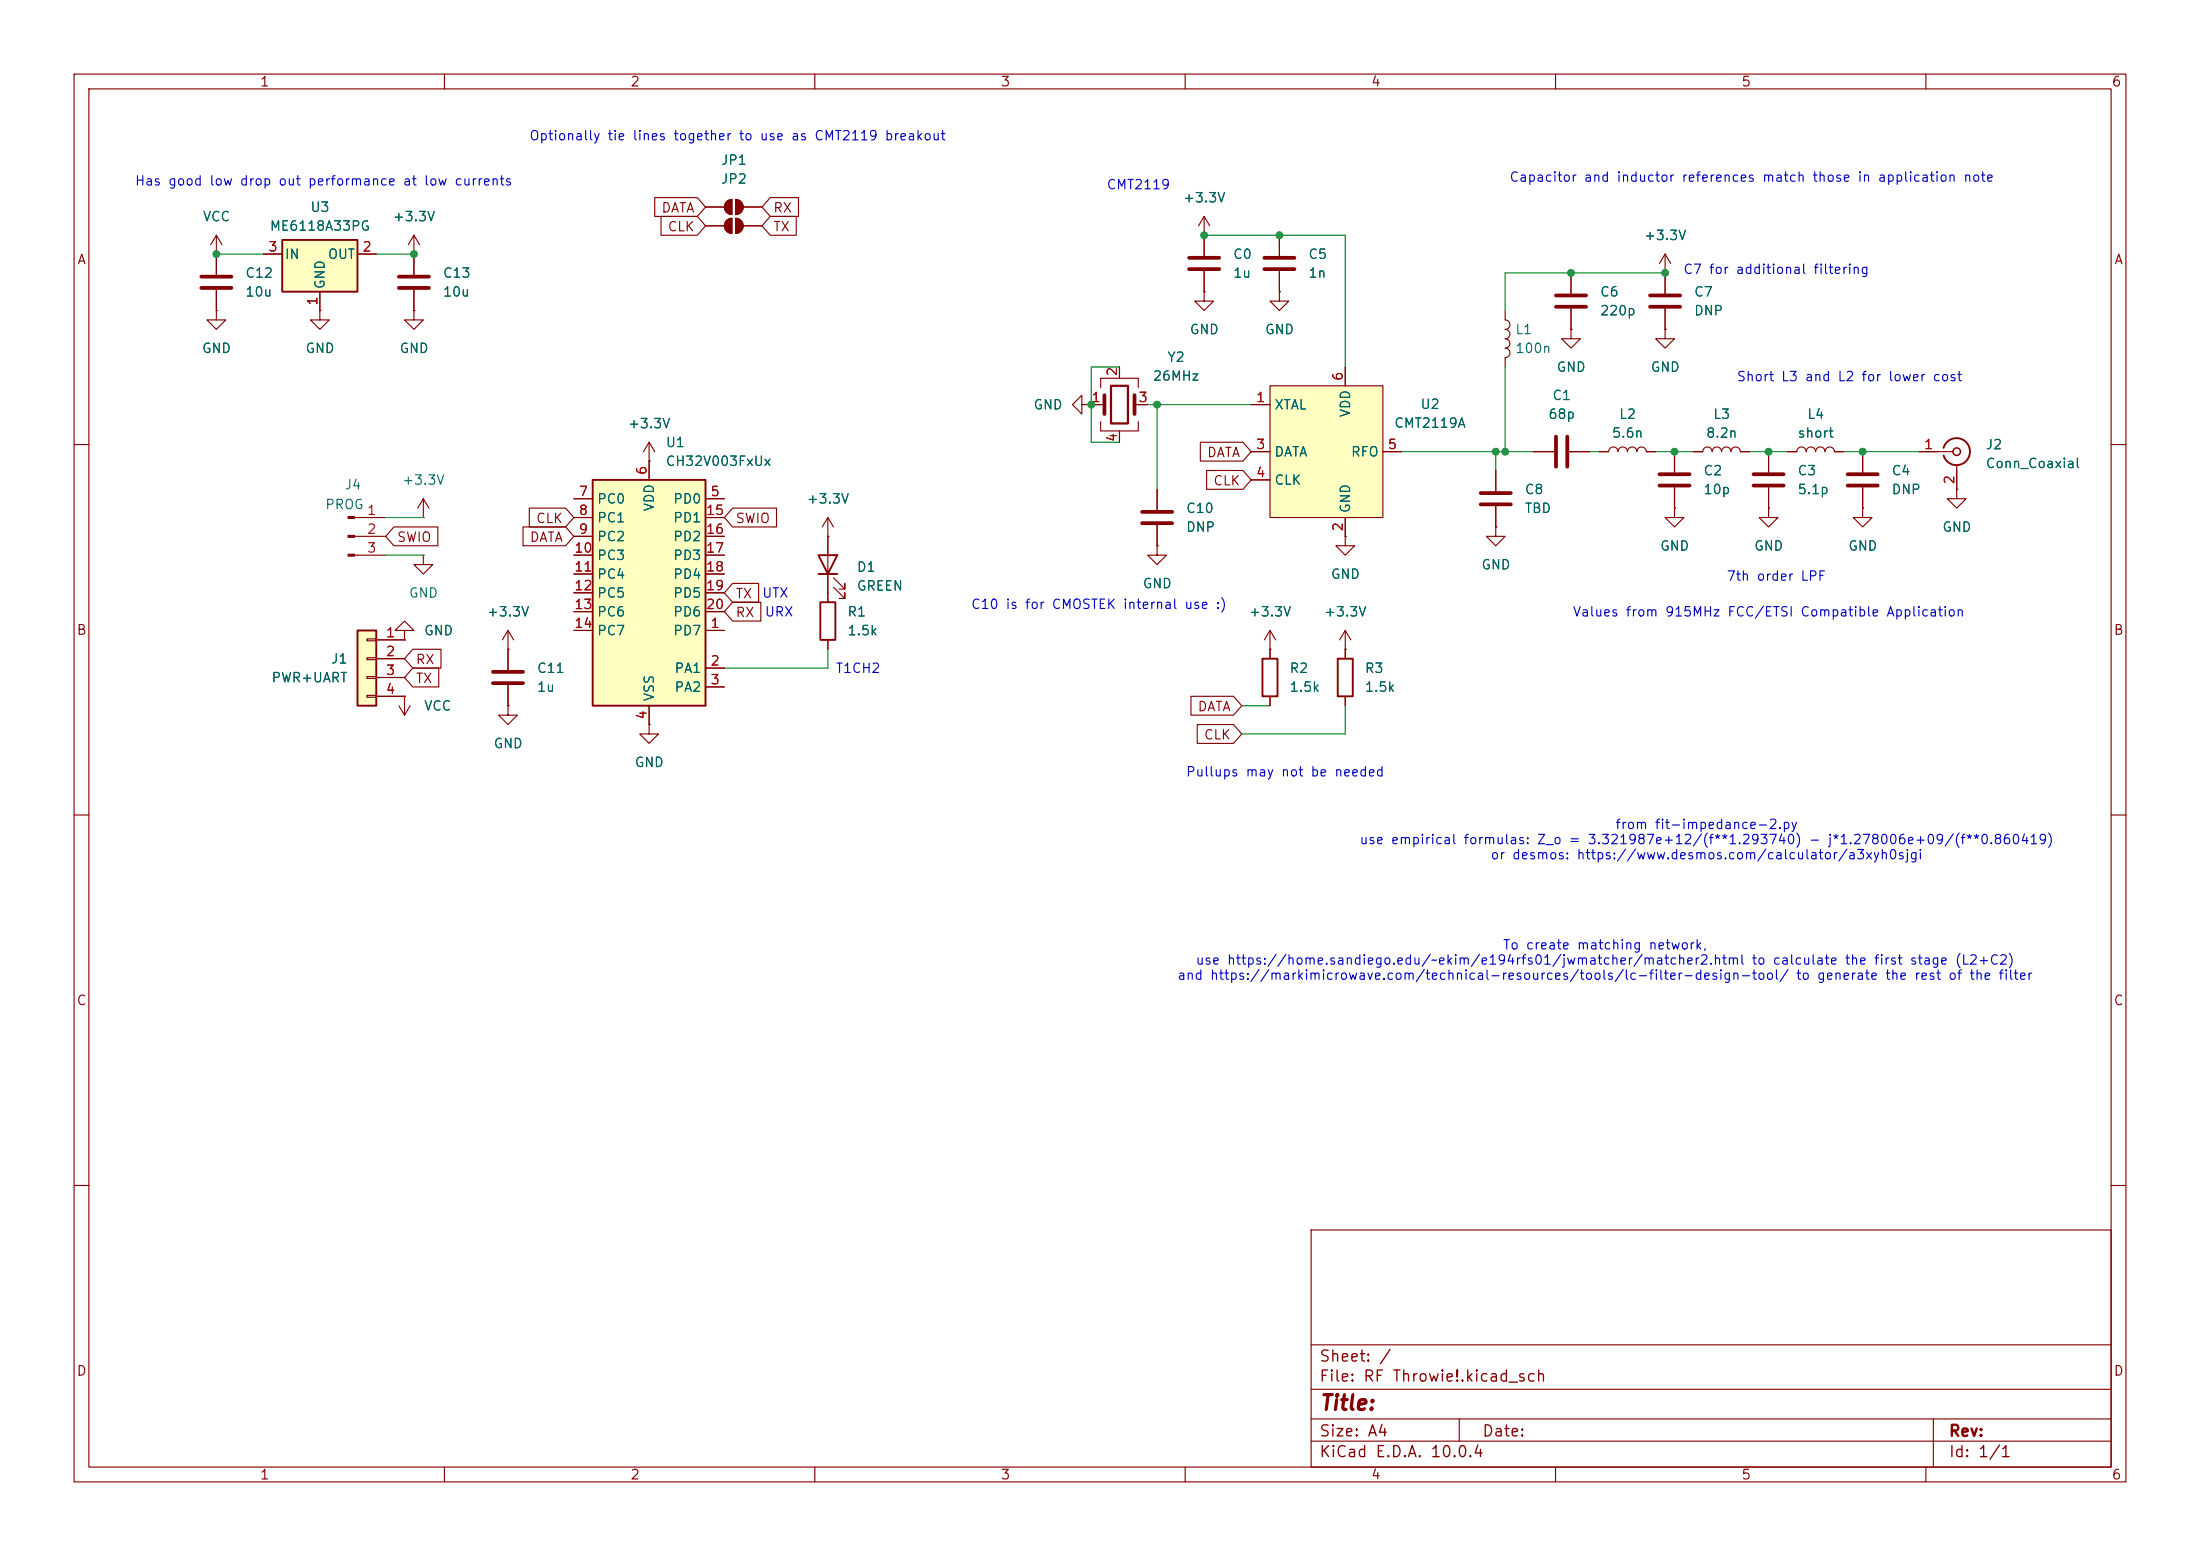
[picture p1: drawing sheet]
<svg xmlns="http://www.w3.org/2000/svg" width="297mm" height="210mm" viewBox="0 0 297 210" stroke-linecap="round" stroke-linejoin="round" font-family="sans-serif">
<g fill="none" stroke="#840000" stroke-width=".15">
<path d="M10 10h277v190h-277zM12 12h273v186h-273zM60 10v2M110 10v2M160 10v2M210 10v2M260 10v2M212.1 36.8v2.8M224.8 36.8h.1M224.8 34.3l-.8 1.3M224.8 34.3l.8 1.3M224.8 34.3v5.3"/>
<path d="M203.2 41.9v1.3a.64 .64 0 0 1 .6 .6 .64 .64 0 0 1-.6 .7 .64 .64 0 0 1 .6 .6 .64 .64 0 0 1-.6 .6 .64 .64 0 0 1 .6 .7 .64 .64 0 0 1-.6 .6M203.2 47a.64 .64 0 0 1 .6 .6 .64 .64 0 0 1-.6 .7v1.2M212.1 41.7v2.8M224.8 44.5v1.2h1.3l-1.3 1.3-1.3-1.3h1.3M224.8 44.5h.1M224.8 41.7v2.8M10 60h2M111.8 72.4h.1M111.8 69.9v11.4M111.8 69.9l-.8 1.2M111.8 69.9l.7 1.2M112.5 79.2l1.5 1.6v-.8v.8h-.7"/>
<path d="M112.5 78l1.5 1.5v-.8v.8h-.7M156.2 73.7v1.2h1.3l-1.3 1.3-1.3-1.3h1.3M156.2 73.7h.1M156.2 66v2.8M156.2 70.9v2.8M201.9 63.5v2.8M201.9 68.3v2.8M207 61h2.8M211.8 61h2.8M215.9 61h1.3a.64 .64 0 0 1 .6-.7 .64 .64 0 0 1 .6 .7 .64 .64 0 0 1 .7-.7 .64 .64 0 0 1 .6 .7 .64 .64 0 0 1 .6-.7 .64 .64 0 0 1 .7 .7 .64 .64 0 0 1 .6-.7 .64 .64 0 0 1 .6 .7h1.3M226.1 68.6v1.3h1.2l-1.2 1.2-1.3-1.2h1.3M226.1 68.6h.1"/>
<path d="M226.1 61v2.8M226.1 65.8v2.8M228.6 61h1.3a.64 .64 0 0 1 .6-.7 .64 .64 0 0 1 .6 .7 .64 .64 0 0 1 .7-.7 .64 .64 0 0 1 .6 .7 .64 .64 0 0 1 .6-.7 .64 .64 0 0 1 .7 .7 .64 .64 0 0 1 .6-.7 .64 .64 0 0 1 .6 .7h1.3M238.8 68.6v1.3h1.2l-1.2 1.2-1.3-1.2h1.3M238.8 68.6h.1M241.3 61h1.3a.64 .64 0 0 1 .6-.7 .64 .64 0 0 1 .6 .7 .64 .64 0 0 1 .7-.7 .64 .64 0 0 1 .6 .7 .64 .64 0 0 1 .6-.7 .64 .64 0 0 1 .7 .7 .64 .64 0 0 1 .6-.7 .64 .64 0 0 1 .6 .7h1.3M251.5 68.6v1.3h1.2l-1.2 1.2-1.3-1.2h1.3M251.5 68.6h.1M264.2 66v1.3h1.2l-1.2 1.3-1.3-1.3h1.3M264.2 66h.1M285 60h2M111.8 86.4v1.2"/>
<path d="M171.4 87.6h.1M171.4 85.1l-.7 1.3M171.4 85.1l.8 1.3M171.4 85.1v2.5M10 110h2M285 110h2M10 160h2M177 166h108v32h-108zM285 160h2M60 198v2M110 198v2M160 198v2"/>
<path d="M177 194.5h108M177 191.5h108M177 187.5h108M177 181.5h108M197 191.5v3M210 198v2M260 198v2M261 191.5v6.5"/>
</g>
<path d="M210.1 39.9h4M222.8 39.9h4M210.1 41.4h4M210.1 58.9v4.1M211.6 58.9v4.1M222.8 41.4h4M154.2 69.1h4M154.2 70.6h4M199.9 66.5h4.1M199.9 68.1h4.1M224 64h4.1M224 65.5h4.1" fill="none" stroke="#840000" stroke-width=".51"/>
<path d="M110.5 74.9h2.5l-1.2 2.6zM110.5 77.5h2.5M110.7 81.3h2.1v5.1h-2.1z" fill="none" stroke="#840000" stroke-width=".25"/>
<path d="M171.4 52.1h15.3v17.8h-15.3z" fill="#ffffc2"/>
<g fill="none" stroke="#840000" stroke-width=".15">
<path d="M162.6 39.4v1.2h1.2l-1.2 1.3-1.3-1.3h1.3M162.6 39.4h.1M162.6 31.8h.1M162.6 29.2l-.8 1.3M162.6 29.2l.7 1.3M162.6 29.2v5.3M162.6 36.6v2.8M172.7 39.4v1.2h1.3l-1.3 1.3-1.3-1.3h1.3M172.7 39.4h.1M172.7 31.8v2.7M172.7 36.6v2.8M146 54.6v-1.3l-1.2 1.3 1.2 1.3v-1.3h1.3"/>
<path d="M147.3 54.6h.1M147.3 54.6h1.8M148.6 52.3v-1.2h5.1v1.2M148.6 56.9v1.3h5.1v-1.3M151.1 49.5v1.6M151.1 58.2v1.5M153.2 54.6h1.7M168.9 54.6h2.5M171.4 52.1h15.3v17.8h-15.3zM181.6 49.5v2.6M212.1 44.5v1.2h1.3l-1.3 1.3-1.3-1.3h1.3M212.1 44.5h.1"/>
<path d="M57.1 74.9v1.3h1.3l-1.3 1.3-1.2-1.3h1.2M57.1 74.9h.1M168.9 61h2.5M168.9 64.8h2.5M181.6 72.4v1.3h1.3l-1.3 1.2-1.3-1.2h1.3M181.6 72.4h.1M181.6 69.9v2.5M186.7 61h2.5M201.9 71.1v1.3h1.3l-1.3 1.3-1.2-1.3h1.2M201.9 71.1h.1M259.1 61h4.6M264.2 62.7v3.3"/>
<path d="M54.6 85.1h1.3l-1.3-1.3-1.3 1.3h1.3v1.3M54.6 86.4h.1M171.4 87.6v1.3M171.4 94v1.3M181.6 87.6h.1M181.6 85.1v3.8M181.6 94v1.3M181.6 85.1l-.8 1.3M181.6 85.1l.8 1.3"/>
</g>
<path d="M262.4 60.5a1.81 1.81 0 0 1 2.8-1 1.81 1.81 0 0 1 0 2.9 1.81 1.81 0 0 1-2.8-.9M170.4 88.9h2.1v5.1h-2.1zM180.6 88.9h2v5.1h-2z" fill="none" stroke="#840000" stroke-width=".25"/>
<path d="M160.5 34.8h4.1M160.5 36.3h4.1M170.7 34.8h4.1M170.7 36.3h4.1M149.1 53.3v2.6M153.2 53.3v2.6" fill="none" stroke="#840000" stroke-width=".51"/>
<circle cx="264.2" cy="61" r=".51" fill="none" stroke="#840000" stroke-width=".2"/>
<path d="M150 52.1h2.3v5.1h-2.3z" fill="none" stroke="#840000" stroke-width=".3"/>
<path d="M48.3 85.1h2.5v10.2h-2.5z" fill="#ffffc2"/>
<path d="M48.3 85.1h2.5v10.2h-2.5z" fill="none" stroke="#840000" stroke-width=".25"/>
<path d="M87.6 59.7l-.7 1.3M87.6 59.7l.8 1.3M87.6 59.7v2.5M87.6 62.2h.1M49.5 86.2h1.3v.3h-1.3zM49.5 88.8h1.3v.2h-1.3zM49.5 91.3h1.3v.3h-1.3zM49.5 93.9h1.3v.2h-1.3zM50.8 86.4h3.8M50.8 88.9h3.8M50.8 91.4h3.8M50.8 94h3.8" fill="none" stroke="#840000" stroke-width=".15"/>
<path d="M80 64.8h15.2v30.5h-15.2z" fill="#ffffc2"/>
<path d="M80 64.8h15.2v30.5h-15.2z" fill="none" stroke="#840000" stroke-width=".25"/>
<g fill="none" stroke="#840000" stroke-width=".15">
<path d="M95.2 30.5h2.6M95.2 27.9h2.6M98.1 29.8l.4-.3h.3v2a1.02 1.02 0 0 1-.9-.6 1.02 1.02 0 0 1 .2-1.1zM98.1 27.2l.4-.2 .3-.1v2.1a1.02 1.02 0 0 1-.9-.7 1.02 1.02 0 0 1 .2-1.1zM99.3 29.5a1.02 1.02 0 0 1 1 1 1.02 1.02 0 0 1-1 1zM99.3 26.9a1.02 1.02 0 0 1 1 1 1.02 1.02 0 0 1-1 1.1zM100.3 30.5h2.6M100.3 27.9h2.6M47.9 69.9h4.2M47.9 72.4h4.2M47.9 74.9h4.2M57.1 69.9h.1"/>
<path d="M57.1 67.3l-.7 1.3M57.1 67.3l.8 1.3M57.1 67.3v2.6M77.5 67.3h2.5M77.5 69.9h2.5M77.5 72.4h2.5M77.5 74.9h2.5M77.5 77.5h2.5M87.6 62.2v2.6M95.2 67.3h2.6M95.2 69.9h2.6M95.2 72.4h2.6"/>
<path d="M95.2 74.9h2.6M95.2 77.5h2.6M251.5 61v2.8M251.5 65.8v2.8M68.6 87.6h.1M68.6 95.3v1.2h1.2l-1.2 1.3-1.3-1.3h1.3M68.6 95.3h.1M68.6 85.1v5.3M68.6 92.5v2.8M68.6 85.1l-.8 1.3M68.6 85.1l.7 1.3M77.5 85.1h2.5"/>
<path d="M77.5 80h2.5M77.5 82.6h2.5M87.6 97.8v1.3h1.3l-1.3 1.2-1.2-1.2h1.2M87.6 97.8h.1M87.6 95.3v2.5M95.2 85.1h2.6M95.2 90.2h2.6M95.2 92.7h2.6M95.2 80h2.6M95.2 82.6h2.6"/>
</g>
<path d="M249.4 64h4.1M249.4 65.5h4.1M66.5 90.7h4.1M66.5 92.2h4.1" fill="none" stroke="#840000" stroke-width=".51"/>
<g fill="#840000" stroke="#840000" stroke-width=".15">
<path d="M47 69.7h.9v.3h-.9z"/>
<path d="M47 72.3h.9v.2h-.9z"/>
<path d="M47 74.8h.9v.3h-.9z"/>
<path d="M98.1 29.8l.4-.3h.3v2a1.02 1.02 0 0 1-.9-.6 1.02 1.02 0 0 1 .2-1.1z"/>
<path d="M99.3 29.5a1.02 1.02 0 0 1 1 1 1.02 1.02 0 0 1-1 1z"/>
<path d="M98.1 27.2l.4-.2 .3-.1v2.1a1.02 1.02 0 0 1-.9-.7 1.02 1.02 0 0 1 .2-1.1z"/>
<path d="M99.3 26.9a1.02 1.02 0 0 1 1 1 1.02 1.02 0 0 1-1 1.1z"/>
</g>
<path d="M38.1 32.4h10.2v7h-10.2z" fill="#ffffc2"/>
<path d="M38.1 32.4h10.2v7h-10.2z" fill="none" stroke="#840000" stroke-width=".25"/>
<g fill="none" stroke="#840000" stroke-width=".15">
<path d="M29.2 34.3h.1M29.2 31.8l-.8 1.2M29.2 31.8l.8 1.2M29.2 31.8v5.3M29.2 39.1v2.8M35.6 34.3h2.5M43.2 39.4v2.5M48.3 34.3h2.5M55.9 34.3h.1M55.9 31.8l-.8 1.2M55.9 31.8l.7 1.2M55.9 31.8v5.3"/>
<path d="M55.9 39.1v2.8M88.4 26.7h5.7l1.1 1.2-1.1 1.3h-5.7zM89.2 29.2h4.9l1.1 1.3-1.1 1.3h-4.9zM95.2 27.9h2.6M95.2 30.5h2.6M100.3 27.9h2.6M100.3 30.5h2.6M104 26.7h3.8v2.5h-3.8l-1.1-1.3zM104 29.2h3.5v2.6h-3.5l-1.1-1.3zM162.6 31.8h.1M162.6 39.4h.1M162.6 31.8v2.7"/>
<path d="M162.6 36.6v2.8M172.7 39.4h.1M172.7 31.8v2.7M172.7 36.6v2.8M212.1 36.8v2.8M224.8 36.8h.1M224.8 36.8v2.8M29.2 41.9v1.3h1.3l-1.3 1.3-1.3-1.3h1.3M29.2 41.9h.1M43.2 41.9v1.3h1.2l-1.2 1.3-1.3-1.3h1.3M43.2 41.9h.1M55.9 41.9v1.3h1.2l-1.2 1.3-1.3-1.3h1.3"/>
<path d="M55.9 41.9h.1M147.3 54.6h.1M147.3 54.6h1.3M151.1 49.5v1.3M151.1 58.4v1.3M153.7 54.6h1.2M162 59.7h5.8l1.1 1.3-1.1 1.2h-5.8zM168.9 54.6h2.5M181.6 49.5v2.6M212.1 44.5h.1M212.1 41.7v2.8M224.8 44.5h.1"/>
<path d="M224.8 41.7v2.8M53.2 71.1h5.9v2.6h-5.9l-1.1-1.3zM70.6 71.1h5.8l1.1 1.3-1.1 1.3h-5.8zM71.5 68.6h4.9l1.1 1.3-1.1 1.2h-4.9zM77.5 67.3h2.5M77.5 69.9h2.5M77.5 72.4h2.5M77.5 74.9h2.5M77.5 77.5h2.5M87.6 62.2h.1M87.6 62.2v2.6M95.2 67.3h2.6"/>
<path d="M95.2 69.9h2.6M95.2 72.4h2.6M95.2 74.9h2.6M95.2 77.5h2.6M98.9 68.6h5.9v2.5h-5.9l-1.1-1.2zM98.9 78.7h3.5v2.6h-3.5l-1.1-1.3zM111.8 72.4h.1M111.8 72.4v2.5M111.8 77.5v3.8M156.2 73.7h.1M156.2 66v2.8M156.2 70.9v2.8"/>
<path d="M162.9 63.5h4.9l1.1 1.3-1.1 1.2h-4.9zM168.9 61h2.5M168.9 64.8h2.5M181.6 72.4h.1M181.6 69.9v2.5M186.7 61h2.5M201.9 71.1h.1M201.9 63.5v2.8M201.9 68.3v2.8M207 61h2.8M211.8 61h2.8M215.9 61h1.3"/>
<path d="M222.2 61h1.3M226.1 68.6h.1M226.1 61v2.8M226.1 65.8v2.8M228.6 61h1.3M234.9 61h1.3M238.8 68.6h.1M238.8 61v2.8M238.8 65.8v2.8M241.3 61h1.3M247.6 61h1.3M251.5 68.6h.1"/>
<path d="M251.5 61v2.8M251.5 65.8v2.8M259.1 61h2.5M264.2 66h.1M264.2 63.5v2.5M50.8 86.4h3.8M50.8 88.9h3.8M50.8 91.4h3.8M50.8 94h3.8M53.8 95.3l.8 1.2M54.6 94h.1M54.6 86.4h.1"/>
<path d="M54.6 94v2.5M55.4 95.3l-.8 1.2M55.7 87.6h3.8v2.6h-3.8l-1.1-1.3zM55.7 90.2h3.5v2.5h-3.5l-1.1-1.3zM68.6 95.3h.1M68.6 87.6h.1M68.6 87.6v2.8M68.6 92.5v2.8M77.5 85.1h2.5M77.5 80h2.5M77.5 82.6h2.5M87.6 97.8h.1"/>
<path d="M87.6 95.3v2.5M95.2 85.1h2.6M95.2 90.2h2.6M95.2 92.7h2.6M95.2 80h2.6M95.2 82.6h2.6M98.9 81.3h3.8v2.5h-3.8l-1.1-1.2zM111.8 86.4v1.2M160.8 94h5.7l1.1 1.3-1.1 1.2h-5.7zM161.6 97.8h4.9l1.1 1.3-1.1 1.2h-4.9zM171.4 87.6h.1M171.4 87.6v1.3"/>
<path d="M171.4 94v1.3M181.6 87.6h.1M181.6 87.6v1.3M181.6 94v1.3"/>
</g>
<path d="M27.2 37.3h4M27.2 38.9h4M53.8 37.3h4.1M53.8 38.9h4.1M236.7 64h4.1M236.7 65.5h4.1" fill="none" stroke="#840000" stroke-width=".51"/>
<g fill="none" stroke="#009600" stroke-width=".15">
<path d="M29.2 34.3h6.4M50.8 34.3h5.1M162.6 31.8h19v17.7M224.8 36.8h-21.6v5.1M151.1 49.5h-3.8v10.2h3.8M154.9 54.6h14M156.2 54.6v11.4M203.2 49.5v11.5M52.1 74.9h5M52.1 69.9h5M189.2 61h17.8M201.9 61v2.5"/>
<path d="M214.6 61h1.3M223.5 61h5.1M236.2 61h5.1M248.9 61h10.2M111.8 87.6v2.6h-14M167.6 95.3h3.8M181.6 95.3v3.8h-14"/>
</g>
<g fill="#009600" stroke="#009600" stroke-width=".14">
<circle cx="55.9" cy="34.3" r=".46"/>
<circle cx="29.2" cy="34.3" r=".46"/>
<circle cx="251.5" cy="61" r=".46"/>
<circle cx="226.1" cy="61" r=".46"/>
<circle cx="212.1" cy="36.8" r=".46"/>
<circle cx="224.8" cy="36.8" r=".46"/>
<circle cx="147.3" cy="54.6" r=".46"/>
<circle cx="172.7" cy="31.8" r=".46"/>
<circle cx="162.6" cy="31.8" r=".46"/>
<circle cx="156.2" cy="54.6" r=".46"/>
<circle cx="238.8" cy="61" r=".46"/>
<circle cx="201.9" cy="61" r=".46"/>
<circle cx="203.2" cy="61" r=".46"/>
</g>
<text font-size="2" fill="#840000" x="178" y="190.8">Title:</text>
<g font-size="1.5" fill="#840000">
<text x="178" y="184.2">Sheet: /</text>
<text x="178" y="186.9">File: RF Throwie!.kicad_sch</text>
<text x="178" y="197.1">KiCad E.D.A. 10.0.4</text>
<text x="178" y="194.3">Size: A4</text>
<text x="200" y="194.3">Date:</text>
<text x="263" y="194.3">Rev:</text>
<text x="263" y="197.1">Id: 1/1</text>
</g>
<g font-size="1.3" fill="#840000">
<text x="35" y="12">1</text>
<text x="85" y="12">2</text>
<text x="135" y="12">3</text>
<text x="185" y="12">4</text>
<text x="235" y="12">5</text>
<text x="285" y="12">6</text>
<text x="89.2" y="29">DATA</text>
<text x="104.3" y="29">RX</text>
<text x="10.3" y="36">A</text>
<text x="90" y="31.5">CLK</text>
<text x="104.3" y="31.5">TX</text>
<text x="285.3" y="36">A</text>
<text x="162.9" y="62">DATA</text>
<text x="163.7" y="65.8">CLK</text>
<text x="72.3" y="70.9">CLK</text>
<text x="99.2" y="70.9">SWIO</text>
<text x="53.5" y="73.5">SWIO</text>
<text x="71.4" y="73.5">DATA</text>
<text x="99.2" y="83.6">RX</text>
<text x="99.2" y="81.1">TX</text>
<text x="10.3" y="86">B</text>
<text x="56" y="90">RX</text>
<text x="285.3" y="86">B</text>
<text x="56" y="92.5">TX</text>
<text x="161.6" y="96.3">DATA</text>
<text x="162.4" y="100.1">CLK</text>
<text x="10.3" y="136">C</text>
<text x="285.3" y="136">C</text>
<text x="10.3" y="186">D</text>
<text x="285.3" y="186">D</text>
<text x="35" y="200">1</text>
<text x="85" y="200">2</text>
<text x="135" y="200">3</text>
<text x="185" y="200">4</text>
<text x="235" y="200">5</text>
<text x="285" y="200">6</text>
</g>
<g font-size="1.3" fill="#0000c2">
<text x="71.4" y="19.3">Optionally tie lines together to use as CMT2119 breakout</text>
<text x="18.1" y="25.4">Has good low drop out performance at low currents</text>
<text x="149.3" y="25.9">CMT2119</text>
<text x="203.7" y="24.9">Capacitor and inductor references match those in application note</text>
<text x="227.2" y="37.3">C7 for additional filtering</text>
<text x="234.4" y="51.8">Short L3 and L2 for lower cost</text>
<text x="102.8" y="81">UTX</text>
<text x="103.1" y="83.5">URX</text>
<text x="131" y="82.5">C10 is for CMOSTEK internal use :)</text>
<text x="212.2" y="83.5">Values from 915MHz FCC/ETSI Compatible Application</text>
<text x="233" y="78.7">7th order LPF</text>
<text x="112.7" y="91.1">T1CH2</text>
<text x="160" y="105.1">Pullups may not be needed</text>
<text x="218" y="112.2">from fit-impedance-2.py</text>
<text x="183.4" y="114.3">use empirical formulas: Z_o = 3.321987e+12/(f**1.293740) - j*1.278006e+09/(f**0.860419)</text>
<text x="201.1" y="116.3">or desmos: https://www.desmos.com/calculator/a3xyh0sjgi</text>
<text x="161.3" y="130.5">use https://home.sandiego.edu/~ekim/e194rfs01/jwmatcher/matcher2.html to calculate the first stage (L2+C2)</text>
<text x="202.8" y="128.5">To create matching network,</text>
<text x="158.8" y="132.6">and https://markimicrowave.com/technical-resources/tools/lc-filter-design-tool/ to generate the rest of the filter</text>
</g>
<g font-size="1.3" fill="#006464">
<text x="97.2" y="22.6">JP1</text>
<text x="41.8" y="28.9">U3</text>
<text x="97.2" y="25.1">JP2</text>
<text x="159.6" y="27.6">+3.3V</text>
<text x="27.3" y="30.2">VCC</text>
<text x="36.3" y="31.5">ME6118A33PG</text>
<text x="38.4" y="35.3">IN</text>
<text x="44.2" y="35.3">OUT</text>
<text x="52.9" y="30.2">+3.3V</text>
<text x="166.4" y="35.3">C0</text>
<text x="176.5" y="35.3">C5</text>
<text x="221.8" y="32.7">+3.3V</text>
<text x="33" y="37.8">C12</text>
<text x="33" y="40.3">10u</text>
<text x="44.2" y="39.1" transform="rotate(-90 44.2 39.1)">GND</text>
<text x="59.7" y="37.8">C13</text>
<text x="59.7" y="40.3">10u</text>
<text x="166.4" y="37.8">1u</text>
<text x="176.5" y="37.8">1n</text>
<text x="215.9" y="40.3">C6</text>
<text x="228.6" y="40.3">C7</text>
<text x="27.2" y="48">GND</text>
<text x="41.1" y="48">GND</text>
<text x="53.8" y="48">GND</text>
<text x="160.5" y="45.4">GND</text>
<text x="170.7" y="45.4">GND</text>
<text x="204.5" y="48">100n</text>
<text x="204.5" y="45.4">L1</text>
<text x="215.9" y="42.9">220p</text>
<text x="228.6" y="42.9">DNP</text>
<text x="155.5" y="51.7">26MHz</text>
<text x="157.5" y="49.2">Y2</text>
<text x="210.1" y="50.5">GND</text>
<text x="222.8" y="50.5">GND</text>
<text x="84.7" y="58.1">+3.3V</text>
<text x="139.4" y="55.6">GND</text>
<text x="172" y="55.6">XTAL</text>
<text x="182.6" y="56.4" transform="rotate(-90 182.6 56.4)">VDD</text>
<text x="188.1" y="58.1">CMT2119A</text>
<text x="191.7" y="55.5">U2</text>
<text x="208.9" y="56.9">68p</text>
<text x="209.5" y="54.3">C1</text>
<text x="217.5" y="59.4">5.6n</text>
<text x="218.5" y="56.9">L2</text>
<text x="230.2" y="59.4">8.2n</text>
<text x="231.2" y="56.9">L3</text>
<text x="242.6" y="59.4">short</text>
<text x="243.9" y="56.9">L4</text>
<text x="54.2" y="65.7">+3.3V</text>
<text x="89.8" y="63.2">CH32V003FxUx</text>
<text x="89.8" y="60.7">U1</text>
<text x="172" y="61.9">DATA</text>
<text x="172" y="65.7">CLK</text>
<text x="182.3" y="61.9">RFO</text>
<text x="229.9" y="64.5">C2</text>
<text x="242.6" y="64.5">C3</text>
<text x="255.3" y="64.5">C4</text>
<text x="268" y="61">J2</text>
<text x="268" y="63.5">Conn_Coaxial</text>
<text x="43.8" y="69">PROG</text>
<text x="46.4" y="66.4">J4</text>
<text x="80.5" y="68.3">PC0</text>
<text x="80.5" y="70.8">PC1</text>
<text x="88.6" y="69.1" transform="rotate(-90 88.6 69.1)">VDD</text>
<text x="90.8" y="68.3">PD0</text>
<text x="90.8" y="70.8">PD1</text>
<text x="108.8" y="68.3">+3.3V</text>
<text x="160" y="69.6">C10</text>
<text x="182.6" y="69.3" transform="rotate(-90 182.6 69.3)">GND</text>
<text x="205.7" y="67">C8</text>
<text x="205.7" y="69.6">TBD</text>
<text x="229.9" y="67">10p</text>
<text x="242.6" y="67">5.1p</text>
<text x="255.3" y="67">DNP</text>
<text x="80.5" y="73.4">PC2</text>
<text x="80.5" y="75.9">PC3</text>
<text x="90.8" y="73.4">PD2</text>
<text x="90.8" y="75.9">PD3</text>
<text x="115.6" y="77.5">D1</text>
<text x="160" y="72.1">DNP</text>
<text x="199.9" y="77.2">GND</text>
<text x="224" y="74.6">GND</text>
<text x="236.7" y="74.6">GND</text>
<text x="249.4" y="74.6">GND</text>
<text x="262.1" y="72.1">GND</text>
<text x="55.1" y="81">GND</text>
<text x="65.6" y="83.5">+3.3V</text>
<text x="80.5" y="78.4">PC4</text>
<text x="80.5" y="81">PC5</text>
<text x="80.5" y="83.5">PC6</text>
<text x="90.8" y="78.4">PD4</text>
<text x="90.8" y="81">PD5</text>
<text x="90.8" y="83.5">PD6</text>
<text x="114.3" y="83.5">R1</text>
<text x="115.6" y="80">GREEN</text>
<text x="154.2" y="79.7">GND</text>
<text x="168.5" y="83.5">+3.3V</text>
<text x="178.7" y="83.5">+3.3V</text>
<text x="179.6" y="78.4">GND</text>
<text x="44.6" y="89.9">J1</text>
<text x="57.2" y="86.1">GND</text>
<text x="80.5" y="86.1">PC7</text>
<text x="90.8" y="86.1">PD7</text>
<text x="114.3" y="86.1">1.5k</text>
<text x="36.6" y="92.4">PWR+UART</text>
<text x="72.4" y="93.7">1u</text>
<text x="72.4" y="91.1">C11</text>
<text x="88.6" y="94.7" transform="rotate(-90 88.6 94.7)">VSS</text>
<text x="91" y="91.1">PA1</text>
<text x="91" y="93.7">PA2</text>
<text x="174" y="91.1">R2</text>
<text x="174" y="93.7">1.5k</text>
<text x="184.2" y="91.1">R3</text>
<text x="184.2" y="93.7">1.5k</text>
<text x="57.2" y="96.2">VCC</text>
<text x="66.5" y="101.3">GND</text>
<text x="85.6" y="103.8">GND</text>
</g>
<g font-size="1.3" fill="#a90000">
<text x="36.1" y="34.3">3</text>
<text x="48.8" y="34.3">2</text>
<text x="43.2" y="41.3" transform="rotate(-90 43.2 41.3)">1</text>
<text x="151.1" y="50.9" transform="rotate(-90 151.1 50.9)">2</text>
<text x="181.6" y="51.5" transform="rotate(-90 181.6 51.5)">6</text>
<text x="147.2" y="54.6">1</text>
<text x="151.1" y="59.8" transform="rotate(-90 151.1 59.8)">4</text>
<text x="153.6" y="54.6">3</text>
<text x="169.5" y="54.6">1</text>
<text x="87.6" y="64.2" transform="rotate(-90 87.6 64.2)">6</text>
<text x="169.5" y="60.9">3</text>
<text x="169.5" y="64.7">4</text>
<text x="187.3" y="60.9">5</text>
<text x="259.6" y="60.9">1</text>
<text x="264.1" y="65.5" transform="rotate(-90 264.1 65.5)">2</text>
<text x="49.5" y="69.8">1</text>
<text x="78" y="67.3">7</text>
<text x="78" y="69.8">8</text>
<text x="95.2" y="69.8">15</text>
<text x="95.8" y="67.3">5</text>
<text x="181.6" y="71.8" transform="rotate(-90 181.6 71.8)">2</text>
<text x="49.5" y="72.4">2</text>
<text x="49.5" y="74.9">3</text>
<text x="77.4" y="74.9">10</text>
<text x="77.4" y="77.4">11</text>
<text x="78" y="72.4">9</text>
<text x="95.2" y="72.4">16</text>
<text x="95.2" y="74.9">17</text>
<text x="95.2" y="77.4">18</text>
<text x="77.4" y="80">12</text>
<text x="77.4" y="82.5">13</text>
<text x="95.2" y="80">19</text>
<text x="95.2" y="82.5">20</text>
<text x="52" y="86.3">1</text>
<text x="52" y="88.9">2</text>
<text x="77.4" y="85.1">14</text>
<text x="95.8" y="85.1">1</text>
<text x="52" y="91.4">3</text>
<text x="52" y="94">4</text>
<text x="95.8" y="90.1">2</text>
<text x="95.8" y="92.7">3</text>
<text x="87.6" y="97.2" transform="rotate(-90 87.6 97.2)">4</text>
</g>
</svg>
